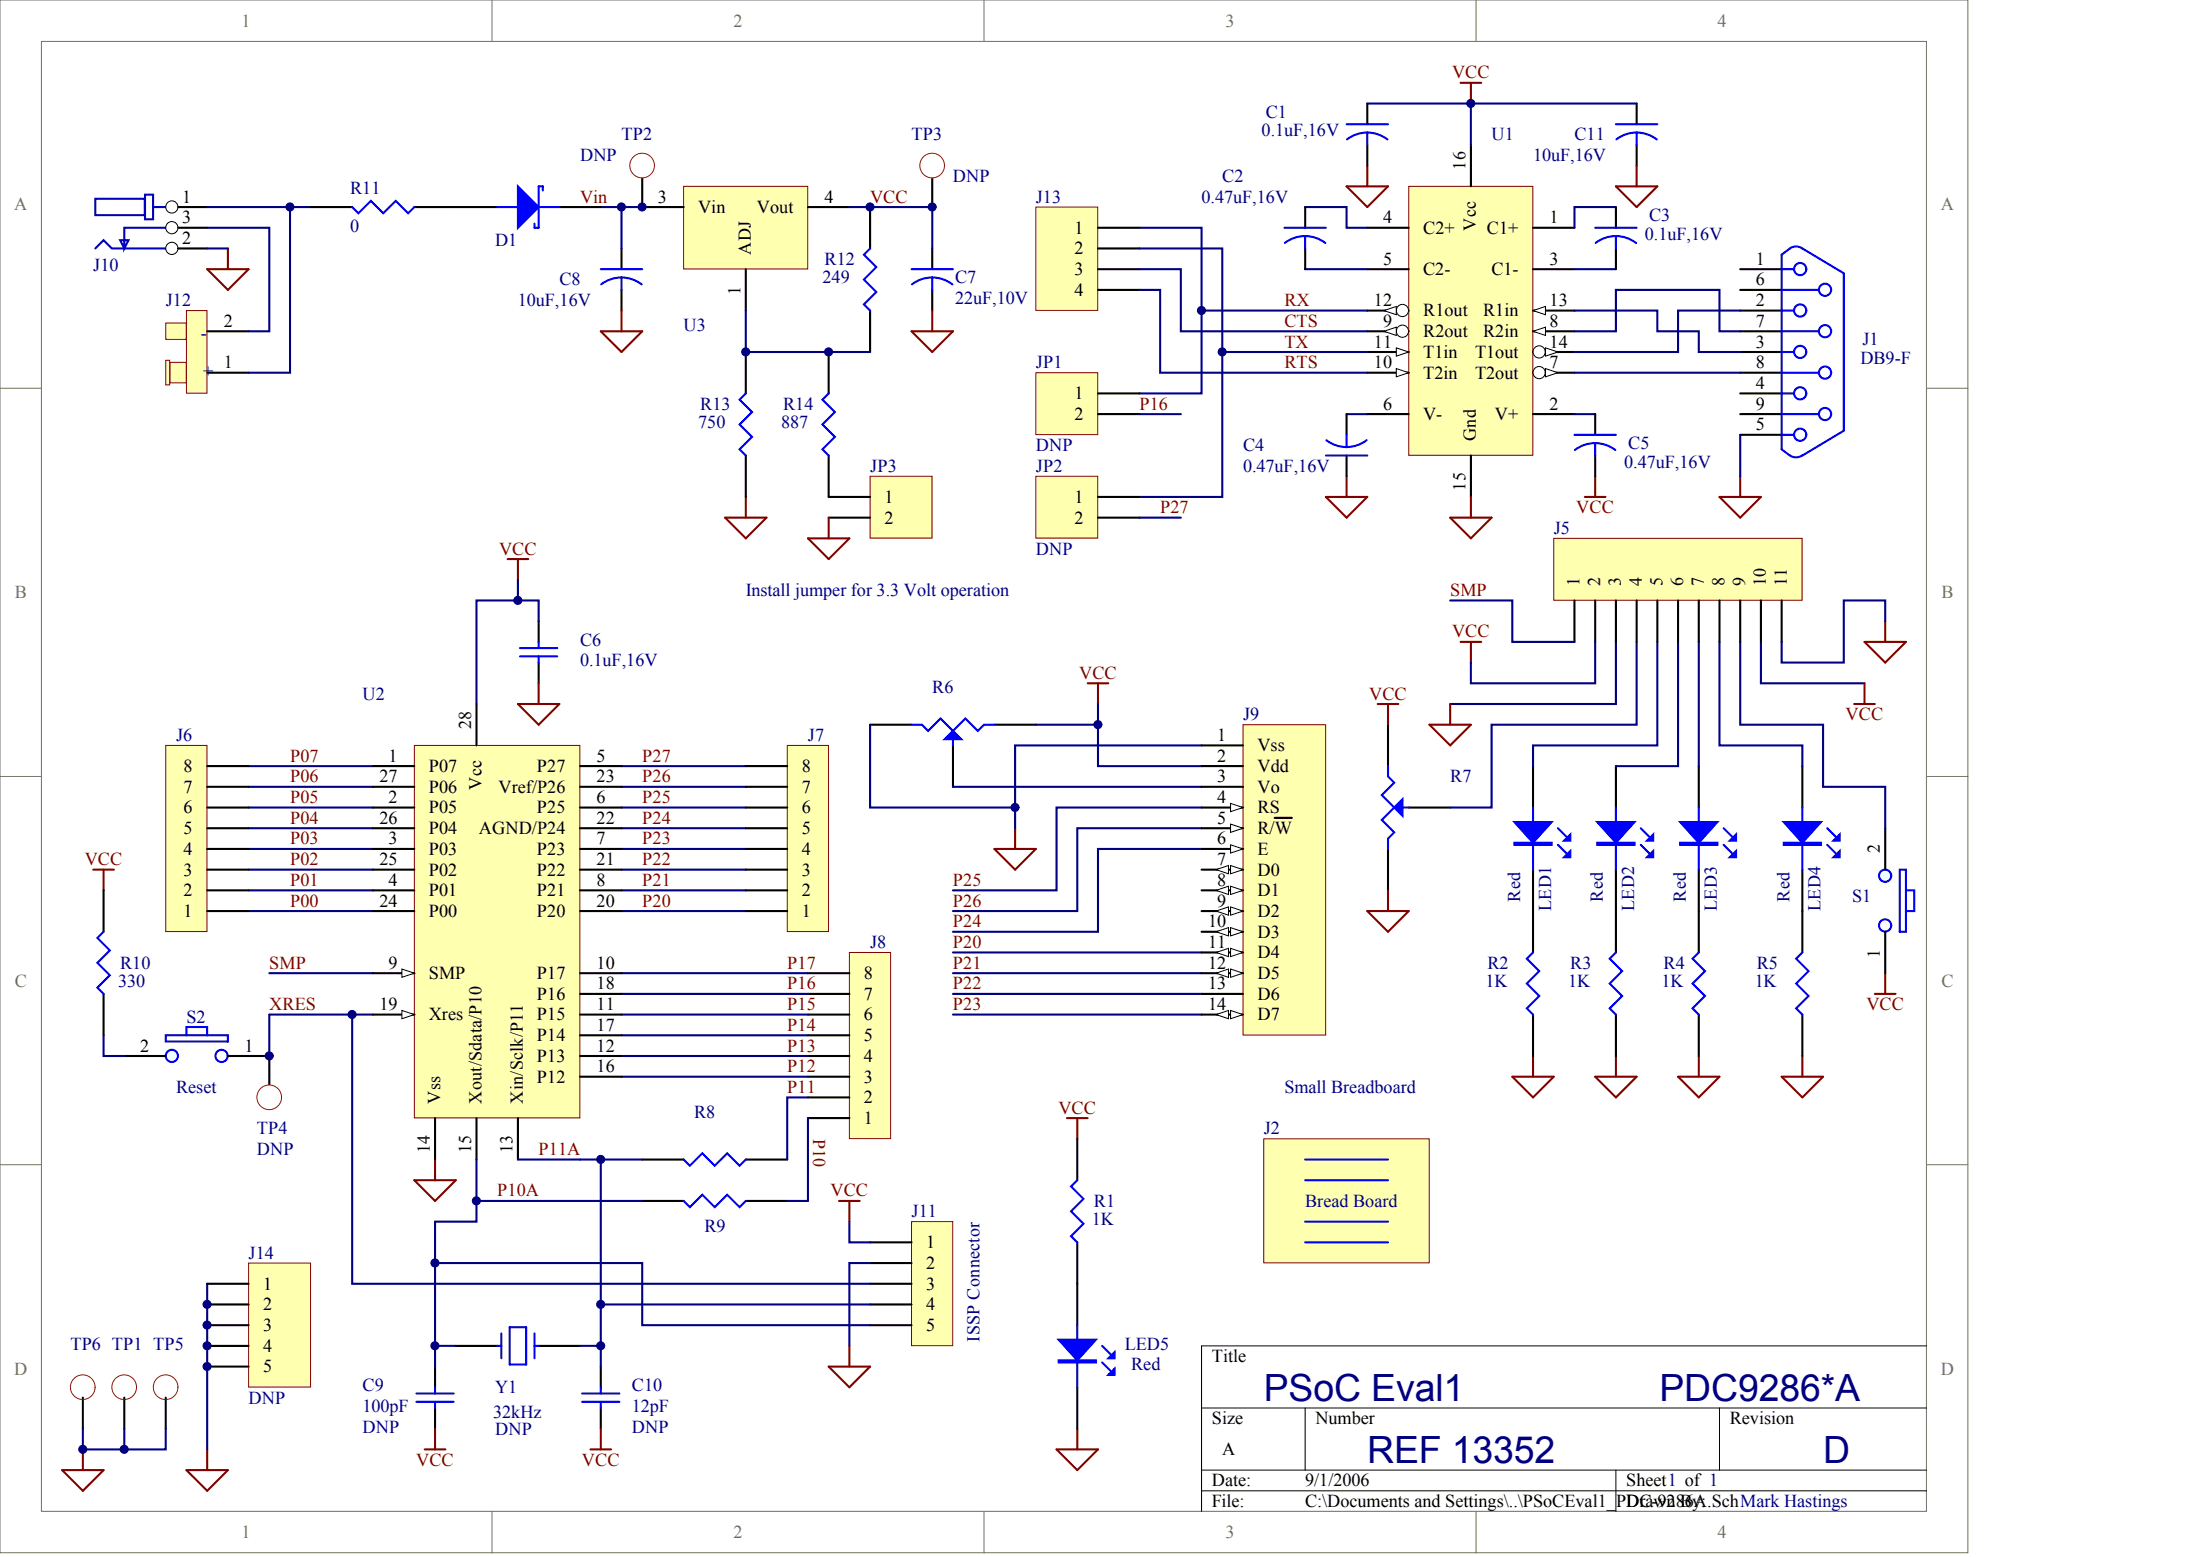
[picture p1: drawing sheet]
<svg xmlns="http://www.w3.org/2000/svg" width="840mm" height="594mm" viewBox="0 0 840 594" stroke-linecap="round" stroke-linejoin="round" font-family="sans-serif">
<g fill="#fff" stroke="#716f64" stroke-width=".38">
<path d="M0 0h751v592.5h-751z"/>
<path d="M15.8 15.8h719.4v560.9h-719.4z"/>
</g>
<path d="M187.8 0v15.8M375.6 0v15.8M563.3 0v15.8M0 148.1h15.8M735.3 148.1h15.8M0 296.3h15.8M735.3 296.3h15.8M0 444.4h15.8M735.3 444.4h15.8M187.8 576.7v15.8M375.6 576.7v15.8M563.3 576.7v15.8" fill="none" stroke="#716f64" stroke-width=".38"/>
<path d="M735.3 513.5h-276.7v63.2M458.6 537.2h276.7M498.1 537.2v23.7M656.2 537.2v23.7M458.6 560.9h276.7M458.6 568.8h276.7M616.7 560.9v15.8" fill="none" stroke="#000" stroke-width=".38"/>
<path d="M36.4 75.8h18.9v6.3h-18.9zM55.3 74.3h3.1v9.4h-3.1zM58.5 79h4.8M36.4 94.8l3.1-3.2 3.2 3.2h20.6M63.3 86.9h-15.9v7.9l1.6-3.2h-3.1l1.5 3.2" fill="none" stroke="#0000bf" stroke-width=".79"/>
<path d="M63.3 79h15.8" fill="none" stroke="#000" stroke-width=".79"/>
<circle cx="65.6" cy="79" r="2.33" fill="#fff" stroke="#000" stroke-width=".38"/>
<path d="M63.3 86.9h15.8" fill="none" stroke="#000" stroke-width=".79"/>
<circle cx="65.6" cy="86.9" r="2.33" fill="#fff" stroke="#000" stroke-width=".38"/>
<path d="M63.3 94.8h15.8" fill="none" stroke="#000" stroke-width=".79"/>
<circle cx="65.6" cy="94.8" r="2.33" fill="#fff" stroke="#000" stroke-width=".38"/>
<g fill="none" stroke="#800000" stroke-width=".79">
<path d="M87 94.8v7.9M79.1 102.7h15.8l-7.9 7.9zM237.2 118.5v7.9M355.8 118.5v7.9M229.3 126.4h15.8l-7.9 7.9zM347.9 126.4h15.8l-7.9 7.9zM276.7 197.5h15.8l-7.9 7.9zM284.6 189.6v7.9M193.7 213.3h7.9M197.7 213.3v7.9M407.2 426.6h7.9M411.1 426.6v7.9"/>
<path d="M158.1 450.3h15.8l-7.9 7.9zM166 442.4v7.9M31.6 553v7.9M403.2 553h15.8l-7.9 7.9zM411.1 545.1v7.9M23.7 560.9h15.8l-7.9 7.9z"/>
</g>
<path d="M237.2 94.8v7.9M355.8 94.8v7.9M237.2 110.6v7.9M355.8 110.6v7.9M411.1 489.8v15.8M31.6 533.3v11.8M411.1 529.3v15.8" fill="none" stroke="#000" stroke-width=".79"/>
<path d="M229.3 102.7h15.8M237.2 105.9a12.6 12.6 0 0 0-7.7 2.6M237.2 105.9a12.6 12.6 0 0 1 7.7 2.6M237.2 105.9v4.7M347.9 102.7h15.8M355.8 105.9a12.6 12.6 0 0 0-7.8 2.6M355.8 105.9a12.6 12.6 0 0 1 7.7 2.6M355.8 105.9v4.7M411.1 505.6v23.7M420.6 519.8l3.2 3.2M420.6 513.5l3.2 3.2" fill="none" stroke="#00f" stroke-width=".79"/>
<g fill="none" stroke="#000080" stroke-width=".79">
<path d="M355.8 79v15.8M94.9 292.3h47.4M237.2 292.3h47.4M94.9 300.2h47.4M94.9 308.1h47.4M94.9 316h47.4M237.2 300.2h47.4M237.2 308.1h47.4M237.2 316h47.4M94.9 323.9h47.4M94.9 331.8h47.4M94.9 339.7h47.4"/>
<path d="M237.2 323.9h47.4M237.2 331.8h47.4M237.2 339.7h47.4M94.9 347.6h47.4M237.2 347.6h47.4M102.8 371.3h39.5M102.8 387.1h39.5M31.6 545.1v7.9"/>
</g>
<circle cx="31.6" cy="529.3" r="4.7" fill="none" stroke="#bf0000" stroke-width=".38"/>
<g fill="#00f" stroke="#00f" stroke-width=".79">
<path d="M404 511.2h14.2l-7.1 7.9z"/>
<path d="M423 524.6l2.4-2.4v2.4z"/>
<path d="M423 518.3l2.4-2.4v2.4z"/>
<path d="M404 519.1h14.2v.7h-14.2z" fill-rule="evenodd"/>
</g>
<path d="M63.3 284.4h15.7v71h-15.7z" fill="#ffffb0" stroke="#800000" stroke-width=".38"/>
<path d="M79.1 292.3h15.8M79.1 316h15.8M79.1 308.1h15.8M79.1 300.2h15.8M79.1 339.7h15.8M79.1 331.8h15.8M79.1 323.9h15.8M79.1 347.6h15.8" fill="none" stroke="#000" stroke-width=".79"/>
<path d="M300.4 284.4h15.8v71h-15.8z" fill="#ffffb0" stroke="#800000" stroke-width=".38"/>
<path d="M284.6 292.3h15.8M284.6 316h15.8M284.6 308.1h15.8M284.6 300.2h15.8M284.6 339.7h15.8M284.6 331.8h15.8M284.6 323.9h15.8M284.6 347.6h15.8" fill="none" stroke="#000" stroke-width=".79"/>
<path d="M324.2 363.4h15.7v71h-15.7z" fill="#ffffb0" stroke="#800000" stroke-width=".38"/>
<path d="M308.3 379.2h15.9M308.3 371.3h15.9M308.3 395h15.9M308.3 387.1h15.9M308.3 418.7h15.9M308.3 410.8h15.9M308.3 402.9h15.9M308.3 426.6h15.9" fill="none" stroke="#000" stroke-width=".79"/>
<path d="M237.2 371.3h71.1M237.2 379.2h71.1M237.2 387.1h71.1M237.2 395h71.1M237.2 402.9h71.1M237.2 410.8h71.1" fill="none" stroke="#000080" stroke-width=".79"/>
<path d="M35.6 331.8h7.9M39.5 331.8v7.9" fill="none" stroke="#800000" stroke-width=".79"/>
<circle cx="84.6" cy="402.9" r="2.33" fill="none" stroke="#00f" stroke-width=".79"/>
<circle cx="65.6" cy="402.9" r="2.33" fill="#f0ffff" stroke="#00f" stroke-width=".79"/>
<path d="M245.1 67.2v11.8M47.4 402.9h15.9M87 402.9h15.8M411.1 434.5v15.8M411.1 474v15.8M63.3 533.3v11.8" fill="none" stroke="#000" stroke-width=".79"/>
<path d="M63.3 395h23.7v2.4h-23.7zM71.2 395v-3.1h7.9v3.1M411.1 450.3l-2.3 2.4 4.7 4.7-4.7 4.8 4.7 4.7-4.7 4.8 2.3 2.3" fill="none" stroke="#00f" stroke-width=".79"/>
<circle cx="63.2" cy="529.3" r="4.7" fill="none" stroke="#bf0000" stroke-width=".38"/>
<circle cx="245.1" cy="63.2" r="4.7" fill="#fff" stroke="#bf0000" stroke-width=".38"/>
<path d="M355.8 67.2v11.8" fill="none" stroke="#000" stroke-width=".79"/>
<circle cx="355.7" cy="63.2" r="4.7" fill="#fff" stroke="#bf0000" stroke-width=".38"/>
<g fill="none" stroke="#000" stroke-width=".79">
<path d="M173.9 79h15.9M213.5 79h15.8M332.1 276.5h15.8M379.5 276.5h15.8M363.7 284.4v15.8M245.1 442.4h15.8M245.1 458.2h15.8M284.6 442.4h15.8M284.6 458.2h15.8M173.9 513.5h15.9M205.6 513.5h15.8M166 521.4v7.9"/>
<path d="M166 537.2v7.9M229.3 521.4v7.9M229.3 537.2v7.9"/>
</g>
<g fill="none" stroke="#00f" stroke-width=".79">
<path d="M189.8 79h7.9M205.6 79h7.9M207.1 72.7v-1.6h-1.5v15.8h-1.6v-1.6M347.9 276.5h3.9l2.4 2.4 4.7-4.8 4.8 4.8 4.7-4.8 4.8 4.8 2.4-2.4h3.9M363.7 278.9v5.5M260.9 442.4l2.4 2.4 4.7-4.7 4.8 4.7 4.7-4.7 4.8 4.7 2.3-2.4M260.9 458.2l2.4 2.4 4.7-4.7 4.8 4.7 4.7-4.7 4.8 4.7 2.3-2.4M189.8 513.5h1.5M191.3 508.8v9.5M194.5 506.4h6.3v14.2h-6.3zM204 508.8v9.5M204 513.5h1.6"/>
<path d="M158.9 534.9h14.2M158.9 531.7h14.2M166 529.3v2.4M166 534.9v2.3M222.2 534.9h14.2M222.2 531.7h14.2M229.3 529.3v2.4M229.3 534.9v2.3"/>
</g>
<path d="M415.1 260.7h7.9M419 260.7v7.9M387.4 316v7.9M379.5 323.9h15.8l-7.9 7.9zM162.1 553h7.9M166 545.1v7.9M225.3 553h7.9M229.3 545.1v7.9" fill="none" stroke="#800000" stroke-width=".79"/>
<g fill="none" stroke="#000080" stroke-width=".79">
<path d="M229.3 79h15.8M237.2 79v15.8M332.1 276.5v31.6h55.3M395.3 276.5h23.7M419 268.6v23.7h39.6M458.6 284.4h-71.2v31.6M363.7 300.2h94.9M458.6 316h-47.5v31.6h-47.4M458.6 308.1h-55.4v31.6h-39.5M458.6 323.9h-39.6v31.6h-55.3M363.7 379.2h94.9M363.7 371.3h94.9"/>
<path d="M363.7 363.4h94.9M102.8 387.1v15.8M363.7 387.1h94.9"/>
</g>
<g fill="#00f" stroke="#00f" stroke-width=".79">
<path d="M197.7 71.1l7.9 7.9-7.9 7.9z"/>
<path d="M360.5 282l3.2-3.1 3.2 3.1z"/>
</g>
<path d="M158.1 284.4h63.2v142.1h-63.2z" fill="#ffffb0" stroke="#800000" stroke-width=".38"/>
<g fill="none" stroke="#000" stroke-width=".79">
<path d="M142.3 292.3h15.8M221.4 292.3h15.8M142.3 300.2h15.8M142.3 308.1h15.8M142.3 316h15.8M221.4 300.2h15.8M221.4 308.1h15.8M221.4 316h15.8M142.3 323.9h15.8M142.3 331.8h15.8M142.3 339.7h15.8M221.4 323.9h15.8"/>
<path d="M221.4 331.8h15.8M221.4 339.7h15.8M142.3 347.6h15.8M221.4 347.6h15.8M142.3 371.3h15.8M221.4 371.3h15.8M221.4 379.2h15.8M221.4 387.1h15.8M221.4 395h15.8M221.4 402.9h15.8M221.4 410.8h15.8M181.8 426.6v15.8"/>
<path d="M197.7 426.6v15.8"/>
</g>
<path d="M153.4 369.7l4.7 1.6-4.7 1.6z" fill="#fff" stroke="#000" stroke-width=".38"/>
<path d="M142.3 387.1h15.8" fill="none" stroke="#000" stroke-width=".79"/>
<path d="M153.4 385.5l4.7 1.6-4.7 1.6z" fill="#fff" stroke="#000" stroke-width=".38"/>
<path d="M181.8 268.6v15.8M166 426.6v15.8" fill="none" stroke="#000" stroke-width=".79"/>
<path d="M308.3 426.6v31.6M181.8 442.4v23.7h-15.8v47.4h7.9M221.4 513.5h7.9" fill="none" stroke="#000080" stroke-width=".79"/>
<path d="M537.6 71.1h47.4v102.6h-47.4z" fill="#ffffb0" stroke="#800000" stroke-width=".38"/>
<path d="M561.4 55.3v15.8M521.8 86.9h15.8M585.1 86.9h15.8M521.8 102.7h15.8M585.1 102.7h15.8M585.1 118.5h15.8" fill="none" stroke="#000" stroke-width=".79"/>
<path d="M585.1 118.5l4.7-1.6v3.2z" fill="#fff" stroke="#000" stroke-width=".38"/>
<path d="M585.1 126.4h15.8" fill="none" stroke="#000" stroke-width=".79"/>
<path d="M585.1 126.4l4.7-1.6v3.2z" fill="#fff" stroke="#000" stroke-width=".38"/>
<path d="M585.1 134.3h15.8" fill="none" stroke="#000" stroke-width=".79"/>
<circle cx="587.4" cy="134.3" r="2.33" fill="#fff" stroke="#000" stroke-width=".38"/>
<path d="M589.8 132.7l4.8 1.6-4.8 1.6z" fill="#fff" stroke="#000" stroke-width=".38"/>
<path d="M585.1 142.2h15.8" fill="none" stroke="#000" stroke-width=".79"/>
<circle cx="587.4" cy="142.2" r="2.33" fill="#fff" stroke="#000" stroke-width=".38"/>
<path d="M589.8 140.6l4.8 1.6-4.8 1.6z" fill="#fff" stroke="#000" stroke-width=".38"/>
<path d="M521.8 118.5h15.8" fill="none" stroke="#000" stroke-width=".79"/>
<circle cx="535.2" cy="118.5" r="2.33" fill="#fff" stroke="#000" stroke-width=".38"/>
<path d="M528.1 118.5l4.8-1.6v3.2z" fill="#fff" stroke="#000" stroke-width=".38"/>
<path d="M521.8 126.4h15.8" fill="none" stroke="#000" stroke-width=".79"/>
<circle cx="535.2" cy="126.4" r="2.33" fill="#fff" stroke="#000" stroke-width=".38"/>
<path d="M528.1 126.4l4.8-1.6v3.2z" fill="#fff" stroke="#000" stroke-width=".38"/>
<path d="M521.8 134.3h15.8" fill="none" stroke="#000" stroke-width=".79"/>
<path d="M532.9 132.7l4.7 1.6-4.7 1.6z" fill="#fff" stroke="#000" stroke-width=".38"/>
<path d="M521.8 142.2h15.8" fill="none" stroke="#000" stroke-width=".79"/>
<path d="M532.9 140.6l4.7 1.6-4.7 1.6z" fill="#fff" stroke="#000" stroke-width=".38"/>
<path d="M664.1 102.7h15.8M664.1 110.6h15.8M664.1 118.5h15.8M664.1 126.4h15.8M664.1 134.3h15.8M521.8 158h15.8M585.1 158h15.8M664.1 158h15.8M664.1 142.2h15.8M664.1 150.1h15.8M561.4 173.8v15.8M664.1 165.9h15.8" fill="none" stroke="#000" stroke-width=".79"/>
<g fill="none" stroke="#00f" stroke-width=".79">
<path d="M679.9 118.5h4.8M679.9 110.6h14.3M679.9 102.7h4.8M679.9 134.3h4.8M679.9 126.4h14.3M679.9 158h14.3M679.9 150.1h4.8M679.9 142.2h14.3M679.9 165.9h4.8M683.1 173.8l-3.2-2.4v-74.2l3.2-2.4a3.9 3.9 0 0 1 4.7 0l15.9 9.5v60l-15.8 9.5M687.8 173.7l-2 .8-1.4-.1-1.3-.6"/>
<circle cx="687" cy="118.5" r="2.33"/>
<circle cx="687" cy="102.7" r="2.33"/>
<circle cx="696.5" cy="110.6" r="2.33"/>
<circle cx="687" cy="134.3" r="2.33"/>
<circle cx="696.5" cy="126.4" r="2.33"/>
<circle cx="687" cy="150.1" r="2.33"/>
<circle cx="696.5" cy="158" r="2.33"/>
<circle cx="696.5" cy="142.2" r="2.33"/>
<circle cx="687" cy="165.9" r="2.33"/>
</g>
<path d="M557.4 31.6h7.9M561.4 31.6v7.9M513.9 71.1h15.8l-7.9 7.9zM521.8 63.2v7.9M506 189.6h15.8l-7.9 7.9zM513.9 181.7v7.9M553.4 197.5h15.9l-7.9 7.9zM561.4 189.6v7.9M604.8 189.6h7.9M608.8 181.7v7.9M656.2 189.6h15.8l-7.9 7.9zM664.1 181.7v7.9" fill="none" stroke="#800000" stroke-width=".79"/>
<path d="M498.1 79h15.8v7.9h7.9M616.7 79h-15.8v7.9M498.1 102.7h23.7M521.8 118.5h-63.2v31.6h-23.8M600.9 102.7h15.8M513.9 158h7.9M600.9 158h7.9M664.1 165.9v15.8" fill="none" stroke="#000080" stroke-width=".79"/>
<path d="M482.3 434.5h63.2v47.3h-63.2z" fill="#ffffb0" stroke="#800000" stroke-width=".38"/>
<path d="M198.4 250.4h14.3M198.4 247.3h14.3M205.6 244.9v2.4M205.6 250.4v2.4M529.7 292.3v4l2.4 2.3-4.7 4.8 4.7 4.7-4.7 4.8 4.7 4.7-2.4 2.4v3.9M532.1 308.1h5.5M498.1 442.4h31.6M498.1 450.3h31.6M498.1 466.1h31.6M498.1 474h31.6" fill="none" stroke="#00f" stroke-width=".79"/>
<path d="M79.1 79h39.5M79.1 94.8h7.9M197.7 221.2v7.9M205.6 237v-7.9h-23.8v39.5M308.3 418.7h-7.9v23.7M181.8 458.2h63.3M197.7 442.4h47.4M229.3 442.4v71.1" fill="none" stroke="#000080" stroke-width=".79"/>
<path d="M205.6 237v7.9M205.6 252.8v7.9M529.7 276.5v15.8M537.6 308.1h15.8M529.7 323.9v15.8" fill="none" stroke="#000" stroke-width=".79"/>
<path d="M532.1 308.1l3.2-3.1v6.3z" fill="#00f" stroke="#00f" stroke-width=".79"/>
<path d="M197.7 268.6h15.8l-7.9 7.9zM205.6 260.7v7.9" fill="none" stroke="#800000" stroke-width=".79"/>
<path d="M347.9 466.1h15.7v47.3h-15.7z" fill="#ffffb0" stroke="#800000" stroke-width=".38"/>
<path d="M332.1 474h15.8M332.1 481.9h15.8M332.1 489.8h15.8M332.1 497.7h15.8M332.1 505.6h15.8" fill="none" stroke="#000" stroke-width=".79"/>
<path d="M134.4 387.1v102.7h197.7M300.4 458.2h7.9M324.2 466.1v7.9h7.9M166 481.9h79.1v23.7h87M229.3 497.7h102.8M332.1 481.9h-7.9v31.6M166 513.5v7.9M229.3 513.5v7.9" fill="none" stroke="#000080" stroke-width=".79"/>
<path d="M320.2 458.2h7.9M324.2 458.2v7.9M324.2 513.5v7.9M316.3 521.4h15.8l-7.9 7.9z" fill="none" stroke="#800000" stroke-width=".79"/>
<path d="M474.4 276.5h31.5v118.4h-31.5z" fill="#ffffb0" stroke="#800000" stroke-width=".38"/>
<path d="M458.6 284.4h15.8M458.6 292.3h15.8M458.6 300.2h15.8M458.6 308.1h15.8" fill="none" stroke="#000" stroke-width=".79"/>
<path d="M469.6 306.5l4.8 1.6-4.8 1.6z" fill="#fff" stroke="#000" stroke-width=".38"/>
<path d="M458.6 316h15.8" fill="none" stroke="#000" stroke-width=".79"/>
<path d="M469.6 314.4l4.8 1.6-4.8 1.6z" fill="#fff" stroke="#000" stroke-width=".38"/>
<path d="M486.5 312.1h6.5M458.6 323.9h15.8" fill="none" stroke="#000" stroke-width=".79"/>
<path d="M469.6 322.3l4.8 1.6-4.8 1.6z" fill="#fff" stroke="#000" stroke-width=".38"/>
<path d="M458.6 331.8h15.8" fill="none" stroke="#000" stroke-width=".79"/>
<g fill="#fff" stroke="#000" stroke-width=".38">
<path d="M469.6 330.2l4.8 1.6-4.8 1.6z"/>
<path d="M464.1 331.8l4.7-1.6v3.2z"/>
</g>
<path d="M458.6 339.7h15.8" fill="none" stroke="#000" stroke-width=".79"/>
<g fill="#fff" stroke="#000" stroke-width=".38">
<path d="M469.6 338.1l4.8 1.6-4.8 1.6z"/>
<path d="M464.1 339.7l4.7-1.6v3.2z"/>
</g>
<path d="M458.6 347.6h15.8" fill="none" stroke="#000" stroke-width=".79"/>
<g fill="#fff" stroke="#000" stroke-width=".38">
<path d="M469.6 346l4.8 1.6-4.8 1.6z"/>
<path d="M464.1 347.6l4.7-1.6v3.2z"/>
</g>
<path d="M458.6 355.5h15.8" fill="none" stroke="#000" stroke-width=".79"/>
<g fill="#fff" stroke="#000" stroke-width=".38">
<path d="M469.6 353.9l4.8 1.6-4.8 1.6z"/>
<path d="M464.1 355.5l4.7-1.6v3.2z"/>
</g>
<path d="M458.6 363.4h15.8" fill="none" stroke="#000" stroke-width=".79"/>
<g fill="#fff" stroke="#000" stroke-width=".38">
<path d="M469.6 361.8l4.8 1.6-4.8 1.6z"/>
<path d="M464.1 363.4l4.7-1.6v3.2z"/>
</g>
<path d="M458.6 371.3h15.8" fill="none" stroke="#000" stroke-width=".79"/>
<g fill="#fff" stroke="#000" stroke-width=".38">
<path d="M469.6 369.7l4.8 1.6-4.8 1.6z"/>
<path d="M464.1 371.3l4.7-1.6v3.2z"/>
</g>
<path d="M458.6 379.2h15.8M458.6 387.1h15.8" fill="none" stroke="#000" stroke-width=".79"/>
<g fill="#fff" stroke="#000" stroke-width=".38">
<path d="M469.6 385.5l4.8 1.6-4.8 1.6z"/>
<path d="M464.1 387.1l4.7-1.6v3.2z"/>
</g>
<g fill="#ffffb0" stroke="#800000" stroke-width=".38">
<path d="M71.2 118.5h7.8v31.5h-7.8z"/>
<path d="M64.8 138.3h6.3v7.8h-6.3z"/>
<path d="M63.3 137.5h1.5v9.4h-1.5z"/>
<path d="M63.3 123.2h7.8v6.3h-7.8z"/>
</g>
<g fill="none" stroke="#000" stroke-width=".79">
<path d="M498.1 79v7.9M498.1 94.8v7.9M79.1 126.4h15.8M79.1 142.2h15.8M585.1 292.3v15.8M616.7 292.3v15.8M648.3 292.3v15.8M687.9 292.3v15.8M585.1 331.8v31.6M616.7 331.8v31.6M648.3 331.8v31.6M687.9 331.8v31.6"/>
<path d="M585.1 387.1v15.8M616.7 387.1v15.8M648.3 387.1v15.8M687.9 387.1v15.8"/>
</g>
<path d="M110.7 79v63.2h-15.8M79.1 86.9h23.7v39.5h-7.9M600.9 118.5h31.6v7.9h15.8v7.9h15.8M664.1 118.5h-23.7v15.8h-39.5M521.8 134.3h-55.3v55.3h-31.7" fill="none" stroke="#000080" stroke-width=".79"/>
<g fill="none" stroke="#00f" stroke-width=".79">
<path d="M490.2 86.9h15.8M498.1 90.1a12.6 12.6 0 0 1 7.7 2.6M498.1 90.1a12.6 12.6 0 0 0-7.7 2.6M498.1 90.1v4.7M585.1 308.1v23.7M594.6 316l3.1 3.2M616.7 308.1v23.7M626.2 316l3.1 3.2M648.3 308.1v23.7M657.8 316l3.2 3.2M687.9 308.1v23.7M697.3 316l3.2 3.2"/>
<path d="M594.6 322.3l3.1 3.2M626.2 322.3l3.1 3.2M657.8 322.3l3.2 3.2M697.3 322.3l3.2 3.2M585.1 363.4l-2.4 2.4 4.7 4.7-4.7 4.8 4.7 4.7-4.7 4.8 2.4 2.3M616.7 363.4l-2.4 2.4 4.8 4.7-4.8 4.8 4.8 4.7-4.8 4.8 2.4 2.3M648.3 363.4l-2.4 2.4 4.8 4.7-4.8 4.8 4.8 4.7-4.8 4.8 2.4 2.3M687.9 363.4l-2.4 2.4 4.7 4.7-4.7 4.8 4.7 4.7-4.7 4.8 2.4 2.3"/>
<circle cx="719.4" cy="353.1" r="2.33"/>
</g>
<path d="M715.5 379.2h7.9M719.5 371.3v7.9M577.2 410.8h15.8l-7.9 7.9zM585.1 402.9v7.9M608.8 410.8h15.8l-7.9 7.9zM616.7 402.9v7.9M640.4 410.8h15.8l-7.9 7.9zM648.3 402.9v7.9M679.9 410.8h15.9l-7.9 7.9zM687.9 402.9v7.9" fill="none" stroke="#800000" stroke-width=".79"/>
<g fill="#00f" stroke="#00f" stroke-width=".79">
<path d="M680.7 313.6h14.3l-7.1 7.9z"/>
<path d="M699.7 327.1l2.4-2.4v2.4z"/>
<path d="M699.7 320.8l2.4-2.4v2.4z"/>
<path d="M641.2 313.6h14.2l-7.1 7.9z"/>
<path d="M660.2 327.1l2.4-2.4v2.4z"/>
<path d="M660.2 320.8l2.4-2.4v2.4z"/>
<path d="M609.6 313.6h14.2l-7.1 7.9z"/>
<path d="M628.6 327.1l2.3-2.4v2.4z"/>
<path d="M628.6 320.8l2.3-2.4v2.4z"/>
<path d="M578 313.6h14.2l-7.1 7.9z"/>
<path d="M596.9 327.1l2.4-2.4v2.4z"/>
<path d="M596.9 320.8l2.4-2.4v2.4z"/>
<path d="M680.7 321.5h14.3v.8h-14.3z" fill-rule="evenodd"/>
<path d="M641.2 321.5h14.2v.8h-14.2z" fill-rule="evenodd"/>
<path d="M609.6 321.5h14.2v.8h-14.2z" fill-rule="evenodd"/>
<path d="M578 321.5h14.2v.8h-14.2z" fill-rule="evenodd"/>
</g>
<circle cx="719.4" cy="334.1" r="2.33" fill="#f0ffff" stroke="#00f" stroke-width=".79"/>
<path d="M521.8 39.5v7.9M521.8 55.3v7.9M616.7 79v7.9M616.7 94.8v7.9M513.9 158v7.9M608.8 158v7.9M513.9 173.8v7.9M608.8 173.8v7.9M719.5 316v15.8M719.5 355.5v15.8M102.8 402.9v11.9" fill="none" stroke="#000" stroke-width=".79"/>
<g fill="none" stroke="#00f" stroke-width=".79">
<path d="M513.9 47.4h15.8M521.8 50.6a12.6 12.6 0 0 1 7.7 2.6M521.8 50.6a12.6 12.6 0 0 0-7.7 2.6M521.8 50.6v4.7M608.8 86.9h15.8M616.7 90.1a12.6 12.6 0 0 1 7.7 2.6M616.7 90.1a12.6 12.6 0 0 0-7.7 2.6M616.7 90.1v4.7M506 173.8h15.8M513.9 165.9v4.8M521.6 167.9a12.6 12.6 0 0 1-15.4 .1M600.9 165.9h15.8"/>
<path d="M608.8 169.1a12.6 12.6 0 0 1 7.7 2.6M608.8 169.1a12.6 12.6 0 0 0-7.7 2.6M608.8 169.1v4.7M725 331.8h2.4v23.7h-2.4zM727.4 339.7h3.1v7.9h-3.1"/>
</g>
<path d="M525.8 268.6h7.9M529.7 268.6v7.9M529.7 339.7v7.9M521.8 347.6h15.8l-7.9 7.9z" fill="none" stroke="#800000" stroke-width=".79"/>
<circle cx="102.7" cy="418.7" r="4.7" fill="#fff" stroke="#bf0000" stroke-width=".38"/>
<path d="M616.7 244.9v23.7h-63.3M624.6 244.9v31.6h-55.3v31.6h-15.9M632.5 244.9v39.5h-47.4v7.9M640.4 244.9v47.4h-23.7M648.3 244.9v47.4M656.2 244.9v39.5h31.7v7.9M664.1 244.9v31.6h31.7v23.7h23.7v15.8M672 244.9v15.8h39.6" fill="none" stroke="#000080" stroke-width=".79"/>
<path d="M719.5 237v7.9M557.4 244.9h7.9M561.4 244.9v7.9M711.6 244.9h15.8l-7.9 7.9zM545.5 276.5h15.9l-8 7.9zM553.4 268.6v7.9M707.6 268.6h7.9M711.6 260.7v7.9" fill="none" stroke="#800000" stroke-width=".79"/>
<path d="M395.3 142.2h23.7v23.6h-23.7z" fill="#ffffb0" stroke="#800000" stroke-width=".38"/>
<path d="M419 150.1h15.8M419 158h15.8" fill="none" stroke="#000" stroke-width=".79"/>
<path d="M395.3 181.7h23.7v23.6h-23.7z" fill="#ffffb0" stroke="#800000" stroke-width=".38"/>
<path d="M118.6 79h15.8M158.1 79h15.8M419 189.6h15.8M419 197.5h15.8M39.5 339.7v15.8M39.5 379.2v15.8" fill="none" stroke="#000" stroke-width=".79"/>
<path d="M434.8 158h15.9M434.8 197.5h15.9M39.5 395v7.9h7.9M79.1 489.8v63.2" fill="none" stroke="#000080" stroke-width=".79"/>
<path d="M79.1 553v7.9M71.2 560.9h15.8l-7.9 7.9z" fill="none" stroke="#800000" stroke-width=".79"/>
<path d="M134.4 79l2.4 2.4 4.7-4.8 4.8 4.8 4.7-4.8 4.8 4.8 2.3-2.4M39.5 355.5l-2.3 2.4 4.7 4.7-4.7 4.8 4.7 4.7-4.7 4.8 2.3 2.3" fill="none" stroke="#00f" stroke-width=".79"/>
<path d="M593 205.4h94.8v23.6h-94.8z" fill="#ffffb0" stroke="#800000" stroke-width=".38"/>
<path d="M600.9 229.1v15.8M608.8 229.1v15.8M616.7 229.1v15.8M624.6 229.1v15.8M632.5 229.1v15.8M640.4 229.1v15.8M648.3 229.1v15.8M656.2 229.1v15.8M664.1 229.1v15.8M672 229.1v15.8M679.9 229.1v15.8M47.4 533.3v11.8" fill="none" stroke="#000" stroke-width=".79"/>
<path d="M553.4 229.1h23.8v15.8h23.7M719.5 237v-7.9h-15.8v23.7h-23.8v-7.9M608.8 244.9v15.8h-47.4v-7.9M47.4 545.1v7.9M63.3 545.1v7.9h-31.7" fill="none" stroke="#000080" stroke-width=".79"/>
<circle cx="47.4" cy="529.3" r="4.7" fill="none" stroke="#bf0000" stroke-width=".38"/>
<path d="M94.9 481.9h23.6v47.3h-23.6z" fill="#ffffb0" stroke="#800000" stroke-width=".38"/>
<path d="M79.1 489.8h15.8M79.1 497.7h15.8M79.1 505.6h15.8M79.1 513.5h15.8M79.1 521.4h15.8" fill="none" stroke="#000" stroke-width=".79"/>
<path d="M395.3 79h23.7v39.4h-23.7z" fill="#ffffb0" stroke="#800000" stroke-width=".38"/>
<path d="M419 86.9h15.8M419 94.8h15.8M419 102.7h15.8M419 110.6h15.8" fill="none" stroke="#000" stroke-width=".79"/>
<path d="M434.8 86.9h23.8v31.6M434.8 94.8h31.7v39.5M434.8 102.7h15.9v23.7h71.1M434.8 110.6h8v31.6h79" fill="none" stroke="#000080" stroke-width=".79"/>
<path d="M260.9 71.1h47.4v31.5h-47.4z" fill="#ffffb0" stroke="#800000" stroke-width=".38"/>
<path d="M245.1 79h15.8M308.3 79h15.9M332.1 79v15.8M284.6 102.7v15.8M332.1 118.5v15.8M284.6 134.3v15.8M316.3 134.3v15.8M284.6 173.8v15.8M316.3 173.8v15.8" fill="none" stroke="#000" stroke-width=".79"/>
<path d="M332.1 94.8l-2.4 2.4 4.7 4.7-4.7 4.8 4.7 4.7-4.7 4.7 2.4 2.4M284.6 150.1l-2.3 2.4 4.7 4.7-4.7 4.8 4.7 4.7-4.7 4.7 2.3 2.4M316.3 150.1l-2.4 2.4 4.7 4.7-4.7 4.8 4.7 4.7-4.7 4.7 2.4 2.4" fill="none" stroke="#00f" stroke-width=".79"/>
<path d="M324.2 79h31.6M284.6 118.5v15.8h47.5" fill="none" stroke="#000080" stroke-width=".79"/>
<path d="M332.1 181.7h23.6v23.6h-23.6z" fill="#ffffb0" stroke="#800000" stroke-width=".38"/>
<path d="M624.6 39.5v7.9M624.6 55.3v7.9M316.3 189.6h15.8M316.3 197.5h15.8" fill="none" stroke="#000" stroke-width=".79"/>
<path d="M616.7 71.1h15.8l-7.9 7.9zM624.6 63.2v7.9M316.3 197.5v7.9M308.3 205.4h15.9l-7.9 7.9z" fill="none" stroke="#800000" stroke-width=".79"/>
<path d="M521.8 39.5h39.6v15.8M561.4 39.5h63.2M600.9 126.4h15.8v-15.8h39.5v15.8h7.9M600.9 142.2h63.2" fill="none" stroke="#000080" stroke-width=".79"/>
<path d="M616.7 47.4h15.8M624.6 50.6a12.6 12.6 0 0 0-7.7 2.6M624.6 50.6a12.6 12.6 0 0 1 7.7 2.6M624.6 50.6v4.7" fill="none" stroke="#00f" stroke-width=".79"/>
<g fill="#000080" stroke="#000080" stroke-width=".38">
<circle cx="31.6" cy="553" r="1.54"/>
<circle cx="47.4" cy="553" r="1.54"/>
<circle cx="79" cy="521.4" r="1.54"/>
<circle cx="79" cy="513.5" r="1.54"/>
<circle cx="79" cy="505.6" r="1.54"/>
<circle cx="79" cy="497.7" r="1.54"/>
<circle cx="102.7" cy="402.9" r="1.54"/>
<circle cx="110.6" cy="79" r="1.54"/>
<circle cx="134.4" cy="387.1" r="1.54"/>
<circle cx="166" cy="513.5" r="1.54"/>
<circle cx="166" cy="481.9" r="1.54"/>
<circle cx="181.8" cy="458.2" r="1.54"/>
<circle cx="197.6" cy="229.1" r="1.54"/>
<circle cx="229.2" cy="513.5" r="1.54"/>
<circle cx="229.2" cy="497.7" r="1.54"/>
<circle cx="229.2" cy="442.4" r="1.54"/>
<circle cx="237.2" cy="79" r="1.54"/>
<circle cx="245.1" cy="79" r="1.54"/>
<circle cx="284.6" cy="134.3" r="1.54"/>
<circle cx="316.2" cy="134.3" r="1.54"/>
<circle cx="332" cy="79" r="1.54"/>
<circle cx="355.7" cy="79" r="1.54"/>
<circle cx="387.4" cy="308.1" r="1.54"/>
<circle cx="419" cy="276.5" r="1.54"/>
<circle cx="458.5" cy="118.5" r="1.54"/>
<circle cx="466.4" cy="134.3" r="1.54"/>
<circle cx="561.3" cy="39.5" r="1.54"/>
</g>
<g font-size="14.3" fill="#000080">
<text x="482.3" y="534.5">PSoC Eval1</text>
<text x="633.3" y="534.5">PDC9286*A</text>
<text x="521.8" y="558.2">REF 13352</text>
<text x="695.8" y="558.2">D</text>
</g>
<g font-size="7" fill="#716f64">
<text x="92.2" y="10.1">1</text>
<text x="280" y="10.1">2</text>
<text x="467.7" y="10.1">3</text>
<text x="655.5" y="10.1">4</text>
<text x="5.4" y="80.2">A</text>
<text x="740.7" y="80.2">A</text>
<text x="5.6" y="228.4">B</text>
<text x="740.9" y="228.4">B</text>
<text x="5.6" y="376.5">C</text>
<text x="740.9" y="376.5">C</text>
<text x="5.4" y="524.6">D</text>
<text x="740.7" y="524.6">D</text>
<text x="92.2" y="586.9">1</text>
<text x="280" y="586.9">2</text>
<text x="467.7" y="586.9">3</text>
<text x="655.5" y="586.9">4</text>
</g>
<g font-size="7" fill="#800000">
<text x="554.2" y="29.9">VCC</text>
<text x="221.4" y="77.3">Vin</text>
<text x="332.1" y="77.3">VCC</text>
<text x="490.2" y="116.8">RX</text>
<text x="490.2" y="124.7">CTS</text>
<text x="490.2" y="132.6">TX</text>
<text x="490.2" y="140.5">RTS</text>
<text x="434.8" y="156.3">P16</text>
<text x="442.8" y="195.8">P27</text>
<text x="601.6" y="195.8">VCC</text>
<text x="190.5" y="211.6">VCC</text>
<text x="553.4" y="227.4">SMP</text>
<text x="554.2" y="243.2">VCC</text>
<text x="411.8" y="259">VCC</text>
<text x="522.5" y="266.9">VCC</text>
<text x="704.4" y="274.8">VCC</text>
<text x="110.7" y="290.6">P07</text>
<text x="245.1" y="290.6">P27</text>
<text x="110.7" y="298.5">P06</text>
<text x="245.1" y="298.5">P26</text>
<text x="110.7" y="306.4">P05</text>
<text x="245.1" y="306.4">P25</text>
<text x="110.7" y="314.3">P04</text>
<text x="245.1" y="314.3">P24</text>
<text x="110.7" y="322.2">P03</text>
<text x="245.1" y="322.2">P23</text>
<text x="32.3" y="330.1">VCC</text>
<text x="110.7" y="330.1">P02</text>
<text x="245.1" y="330.1">P22</text>
<text x="110.7" y="338">P01</text>
<text x="245.1" y="338">P21</text>
<text x="363.7" y="338">P25</text>
<text x="110.7" y="345.9">P00</text>
<text x="245.1" y="345.9">P20</text>
<text x="363.7" y="345.9">P26</text>
<text x="363.7" y="353.8">P24</text>
<text x="363.7" y="361.7">P20</text>
<text x="102.8" y="369.6">SMP</text>
<text x="300.4" y="369.6">P17</text>
<text x="363.7" y="369.6">P21</text>
<text x="300.4" y="377.5">P16</text>
<text x="363.7" y="377.5">P22</text>
<text x="102.8" y="385.4">XRES</text>
<text x="300.4" y="385.4">P15</text>
<text x="363.7" y="385.4">P23</text>
<text x="712.3" y="385.4">VCC</text>
<text x="300.4" y="393.3">P14</text>
<text x="300.4" y="401.2">P13</text>
<text x="300.4" y="409.1">P12</text>
<text x="300.4" y="417">P11</text>
<text x="403.9" y="424.9">VCC</text>
<text x="205.6" y="440.7">P11A</text>
<text x="189.8" y="456.5">P10A</text>
<text x="317" y="456.5">VCC</text>
<text x="158.8" y="559.2">VCC</text>
<text x="222.1" y="559.2">VCC</text>
</g>
<g font-size="7" fill="#000080">
<text x="483.1" y="44.9">C1</text>
<text x="237.2" y="53.6">TP2</text>
<text x="347.9" y="53.6">TP3</text>
<text x="481.5" y="52">0.1uF,16V</text>
<text x="569.3" y="53.6">U1</text>
<text x="600.9" y="53.6">C11</text>
<text x="221.4" y="61.5">DNP</text>
<text x="585.1" y="61.5">10uF,16V</text>
<text x="363.7" y="69.4">DNP</text>
<text x="466.5" y="69.4">C2</text>
<text x="133.6" y="74.1">R11</text>
<text x="395.3" y="77.3">J13</text>
<text x="458.6" y="77.3">0.47uF,16V</text>
<text x="133.6" y="88.4">0</text>
<text x="629.3" y="84.4">C3</text>
<text x="189" y="93.9">D1</text>
<text x="627.8" y="91.5">0.1uF,16V</text>
<text x="314.7" y="101">R12</text>
<text x="35.6" y="103.4">J10</text>
<text x="213.5" y="108.9">C8</text>
<text x="313.9" y="108.1">249</text>
<text x="364.5" y="108.1">C7</text>
<text x="63.3" y="116.8">J12</text>
<text x="197.7" y="116.8">10uF,16V</text>
<text x="364.5" y="116">22uF,10V</text>
<text x="76.7" y="129.4">-</text>
<text x="260.9" y="126.3">U3</text>
<text x="710.8" y="131.8">J1</text>
<text x="77.5" y="143.7">+</text>
<text x="395.3" y="140.5">JP1</text>
<text x="710" y="138.9">DB9-F</text>
<text x="267.2" y="156.3">R13</text>
<text x="298.9" y="156.3">R14</text>
<text x="266.4" y="163.4">750</text>
<text x="298.1" y="163.4">887</text>
<text x="395.3" y="172.1">DNP</text>
<text x="474.4" y="172.1">C4</text>
<text x="621.4" y="171.3">C5</text>
<text x="619.9" y="178.4">0.47uF,16V</text>
<text x="332.1" y="180">JP3</text>
<text x="395.3" y="180">JP2</text>
<text x="474.4" y="180">0.47uF,16V</text>
<text x="593" y="203.7">J5</text>
<text x="395.3" y="211.6">DNP</text>
<text x="284.6" y="227.4">Install jumper for 3.3 Volt operation</text>
<text x="221.4" y="246.4">C6</text>
<text x="221.4" y="254.3">0.1uF,16V</text>
<text x="138.4" y="266.9">U2</text>
<text x="355.8" y="264.5">R6</text>
<text x="474.4" y="274.8">J9</text>
<text x="67.2" y="282.7">J6</text>
<text x="308.3" y="282.7">J7</text>
<text x="553.4" y="298.5">R7</text>
<text x="706.8" y="344.3">S1</text>
<text x="332.1" y="361.7">J8</text>
<text x="45.9" y="369.6">R10</text>
<text x="567.7" y="369.6">R2</text>
<text x="599.3" y="369.6">R3</text>
<text x="634.9" y="369.6">R4</text>
<text x="670.5" y="369.6">R5</text>
<text x="45.1" y="376.7">330</text>
<text x="566.9" y="376.7">1K</text>
<text x="598.5" y="376.7">1K</text>
<text x="634.1" y="376.7">1K</text>
<text x="669.7" y="376.7">1K</text>
<text x="71.2" y="390.2">S2</text>
<text x="67.2" y="417">Reset</text>
<text x="490.2" y="417">Small Breadboard</text>
<text x="264.9" y="426.5">R8</text>
<text x="98" y="432.8">TP4</text>
<text x="482.3" y="432.8">J2</text>
<text x="98" y="440.7">DNP</text>
<text x="417.5" y="460.5">R1</text>
<text x="498.1" y="460.5">Bread Board</text>
<text x="347.9" y="464.4">J11</text>
<text x="416.7" y="467.6">1K</text>
<text x="268.8" y="469.9">R9</text>
<text x="94.9" y="480.2">J14</text>
<text x="26.9" y="515">TP6 TP1 TP5</text>
<text x="429.3" y="515">LED5</text>
<text x="431.7" y="522.9">Red</text>
<text x="138.4" y="530.8">C9</text>
<text x="189" y="531.6">Y1</text>
<text x="241.1" y="530.8">C10</text>
<text x="94.9" y="535.5">DNP</text>
<text x="138.4" y="538.7">100pF</text>
<text x="241.1" y="538.7">12pF</text>
<text x="188.2" y="541.1">32kHz</text>
<text x="138.4" y="546.6">DNP</text>
<text x="189" y="547.4">DNP</text>
<text x="241.1" y="546.6">DNP</text>
</g>
<g font-size="7">
<text x="69.6" y="77.3">1</text>
<text x="251.1" y="77.3">3</text>
<text x="314.7" y="77.3">4</text>
<text x="266.4" y="81.3">Vin</text>
<text x="288.9" y="81.3">Vout</text>
<text x="69.6" y="85.2">3</text>
<text x="410" y="89.2">1</text>
<text x="527.8" y="85.2">4</text>
<text x="543.2" y="89.2">C2+</text>
<text x="567.4" y="89.2">C1+</text>
<text x="591.4" y="85.2">1</text>
<text x="69.6" y="93.1">2</text>
<text x="410" y="97.1">2</text>
<text x="527.8" y="101">5</text>
<text x="591.4" y="101">3</text>
<text x="670.1" y="101">1</text>
<text x="410" y="105">3</text>
<text x="543.2" y="105">C2-</text>
<text x="569.2" y="105">C1-</text>
<text x="410" y="112.9">4</text>
<text x="670.1" y="108.9">6</text>
<text x="524.3" y="116.8">12</text>
<text x="591.4" y="116.8">13</text>
<text x="670.1" y="116.8">2</text>
<text x="85.4" y="124.7">2</text>
<text x="527.8" y="124.7">9</text>
<text x="543.2" y="120.8">R1out</text>
<text x="566" y="120.8">R1in</text>
<text x="591.4" y="124.7">8</text>
<text x="670.1" y="124.7">7</text>
<text x="543.2" y="128.7">R2out</text>
<text x="566" y="128.7">R2in</text>
<text x="524.3" y="132.6">11</text>
<text x="543.2" y="136.6">T1in</text>
<text x="562.9" y="136.6">T1out</text>
<text x="591.4" y="132.6">14</text>
<text x="670.1" y="132.6">3</text>
<text x="85.4" y="140.5">1</text>
<text x="524.3" y="140.5">10</text>
<text x="591.4" y="140.5">7</text>
<text x="670.1" y="140.5">8</text>
<text x="543.2" y="144.5">T2in</text>
<text x="562.9" y="144.5">T2out</text>
<text x="670.1" y="148.4">4</text>
<text x="410" y="152.4">1</text>
<text x="410" y="160.3">2</text>
<text x="527.8" y="156.3">6</text>
<text x="543.2" y="160.3">V-</text>
<text x="570.5" y="160.3">V+</text>
<text x="591.4" y="156.3">2</text>
<text x="670.1" y="156.3">9</text>
<text x="670.1" y="164.2">5</text>
<text x="337.6" y="191.9">1</text>
<text x="410" y="191.9">1</text>
<text x="337.6" y="199.8">2</text>
<text x="410" y="199.8">2</text>
<text x="464.6" y="282.7">1</text>
<text x="479.9" y="286.7">Vss</text>
<text x="148.3" y="290.6">1</text>
<text x="227.7" y="290.6">5</text>
<text x="464.6" y="290.6">2</text>
<text x="70.1" y="294.6">8</text>
<text x="144.8" y="298.5">27</text>
<text x="163.7" y="294.6">P07</text>
<text x="204.9" y="294.6">P27</text>
<text x="227.7" y="298.5">23</text>
<text x="306" y="294.6">8</text>
<text x="464.6" y="298.5">3</text>
<text x="479.9" y="294.6">Vdd</text>
<text x="70.1" y="302.5">7</text>
<text x="163.7" y="302.5">P06</text>
<text x="190.3" y="302.5">Vref/P26</text>
<text x="306" y="302.5">7</text>
<text x="479.9" y="302.5">Vo</text>
<text x="70.1" y="310.4">6</text>
<text x="148.3" y="306.4">2</text>
<text x="163.7" y="310.4">P05</text>
<text x="204.9" y="310.4">P25</text>
<text x="227.7" y="306.4">6</text>
<text x="306" y="310.4">6</text>
<text x="464.6" y="306.4">4</text>
<text x="479.9" y="310.4">RS</text>
<text x="144.8" y="314.3">26</text>
<text x="227.7" y="314.3">22</text>
<text x="464.6" y="314.3">5</text>
<text x="70.1" y="318.3">5</text>
<text x="148.3" y="322.2">3</text>
<text x="163.7" y="318.3">P04</text>
<text x="182.8" y="318.3">AGND/P24</text>
<text x="227.7" y="322.2">7</text>
<text x="306" y="318.3">5</text>
<text x="464.6" y="322.2">6</text>
<text x="479.9" y="318.3">R/W</text>
<text x="70.1" y="326.2">4</text>
<text x="163.7" y="326.2">P03</text>
<text x="204.9" y="326.2">P23</text>
<text x="306" y="326.2">4</text>
<text x="479.9" y="326.2">E</text>
<text x="70.1" y="334.1">3</text>
<text x="144.8" y="330.1">25</text>
<text x="163.7" y="334.1">P02</text>
<text x="204.9" y="334.1">P22</text>
<text x="227.7" y="330.1">21</text>
<text x="306" y="334.1">3</text>
<text x="464.6" y="330.1">7</text>
<text x="479.9" y="334.1">D0</text>
<text x="70.1" y="342">2</text>
<text x="148.3" y="338">4</text>
<text x="163.7" y="342">P01</text>
<text x="204.9" y="342">P21</text>
<text x="227.7" y="338">8</text>
<text x="306" y="342">2</text>
<text x="464.6" y="338">8</text>
<text x="479.9" y="342">D1</text>
<text x="144.8" y="345.9">24</text>
<text x="227.7" y="345.9">20</text>
<text x="464.6" y="345.9">9</text>
<text x="70.1" y="349.9">1</text>
<text x="163.7" y="349.9">P00</text>
<text x="204.9" y="349.9">P20</text>
<text x="306" y="349.9">1</text>
<text x="461.1" y="353.8">10</text>
<text x="479.9" y="349.9">D2</text>
<text x="479.9" y="357.8">D3</text>
<text x="461.1" y="361.7">11</text>
<text x="479.9" y="365.7">D4</text>
<text x="148.3" y="369.6">9</text>
<text x="227.7" y="369.6">10</text>
<text x="461.1" y="369.6">12</text>
<text x="163.7" y="373.6">SMP</text>
<text x="204.9" y="373.6">P17</text>
<text x="227.7" y="377.5">18</text>
<text x="329.7" y="373.6">8</text>
<text x="461.1" y="377.5">13</text>
<text x="479.9" y="373.6">D5</text>
<text x="204.9" y="381.5">P16</text>
<text x="329.7" y="381.5">7</text>
<text x="479.9" y="381.5">D6</text>
<text x="144.8" y="385.4">19</text>
<text x="163.7" y="389.4">Xres</text>
<text x="204.9" y="389.4">P15</text>
<text x="227.7" y="385.4">11</text>
<text x="329.7" y="389.4">6</text>
<text x="461.1" y="385.4">14</text>
<text x="479.9" y="389.4">D7</text>
<text x="227.7" y="393.3">17</text>
<text x="53.4" y="401.2">2</text>
<text x="93.3" y="401.2">1</text>
<text x="204.9" y="397.3">P14</text>
<text x="227.7" y="401.2">12</text>
<text x="329.7" y="397.3">5</text>
<text x="204.9" y="405.2">P13</text>
<text x="329.7" y="405.2">4</text>
<text x="204.9" y="413.1">P12</text>
<text x="227.7" y="409.1">16</text>
<text x="329.7" y="413.1">3</text>
<text x="329.7" y="421">2</text>
<text x="329.7" y="428.9">1</text>
<text x="353.4" y="476.3">1</text>
<text x="353.4" y="484.2">2</text>
<text x="100.4" y="492.1">1</text>
<text x="353.4" y="492.1">3</text>
<text x="100.4" y="500">2</text>
<text x="353.4" y="500">4</text>
<text x="100.4" y="507.9">3</text>
<text x="353.4" y="507.9">5</text>
<text x="100.4" y="515.8">4</text>
<text x="462.5" y="519.7">Title</text>
<text x="100.4" y="523.7">5</text>
<text x="462.5" y="543.4">Size</text>
<text x="502.1" y="543.4">Number</text>
<text x="660.2" y="543.4">Revision</text>
<text x="466.5" y="555.3">A</text>
<text x="462.5" y="567.1">Date:</text>
<text x="498.1" y="567.1">9/1/2006</text>
<text x="620.6" y="567.1">Sheet1 of 1</text>
<text x="462.5" y="575">File:</text>
<text x="498.1" y="575">C:\Documents and Settings\..\PSoCEval1_PDC-9286A.SchMark Hastings</text>
<text x="625.6" y="575">rawn By:</text>
</g>
<g font-size="6.9">
<text x="559.3" y="64.8" transform="rotate(-90 559.3 64.8)">16</text>
<text x="563.3" y="88.1" transform="rotate(-90 563.3 88.1)">Vcc</text>
<text x="286.6" y="97.2" transform="rotate(-90 286.6 97.2)">ADJ</text>
<text x="282.6" y="112.6" transform="rotate(-90 282.6 112.6)">1</text>
<text x="563.3" y="168.3" transform="rotate(-90 563.3 168.3)">Gnd</text>
<text x="559.3" y="187.2" transform="rotate(-90 559.3 187.2)">15</text>
<text x="602.8" y="223.6" transform="rotate(-90 602.8 223.6)">1</text>
<text x="610.7" y="223.6" transform="rotate(-90 610.7 223.6)">2</text>
<text x="618.6" y="223.6" transform="rotate(-90 618.6 223.6)">3</text>
<text x="626.5" y="223.6" transform="rotate(-90 626.5 223.6)">4</text>
<text x="634.4" y="223.6" transform="rotate(-90 634.4 223.6)">5</text>
<text x="642.3" y="223.6" transform="rotate(-90 642.3 223.6)">6</text>
<text x="650.3" y="223.6" transform="rotate(-90 650.3 223.6)">7</text>
<text x="658.2" y="223.6" transform="rotate(-90 658.2 223.6)">8</text>
<text x="666.1" y="223.6" transform="rotate(-90 666.1 223.6)">9</text>
<text x="674" y="223.6" transform="rotate(-90 674 223.6)">10</text>
<text x="681.9" y="223.6" transform="rotate(-90 681.9 223.6)">11</text>
<text x="179.8" y="278.1" transform="rotate(-90 179.8 278.1)">28</text>
<text x="183.8" y="301.4" transform="rotate(-90 183.8 301.4)">Vcc</text>
<text x="717.5" y="325.5" transform="rotate(-90 717.5 325.5)">2</text>
<text x="717.5" y="365.4" transform="rotate(-90 717.5 365.4)">1</text>
<text x="168" y="421.1" transform="rotate(-90 168 421.1)">Vss</text>
<text x="183.8" y="421.1" transform="rotate(-90 183.8 421.1)">Xout/Sdata/P10</text>
<text x="199.6" y="421.1" transform="rotate(-90 199.6 421.1)">Xin/Sclk/P11</text>
<text x="164" y="440.1" transform="rotate(-90 164 440.1)">14</text>
<text x="179.8" y="440.1" transform="rotate(-90 179.8 440.1)">15</text>
<text x="195.6" y="440.1" transform="rotate(-90 195.6 440.1)">13</text>
</g>
<g font-size="6.9" fill="#000080">
<text x="580.1" y="344.1" transform="rotate(-90 580.1 344.1)">Red</text>
<text x="592" y="347.7" transform="rotate(-90 592 347.7)">LED1</text>
<text x="611.8" y="344.1" transform="rotate(-90 611.8 344.1)">Red</text>
<text x="623.6" y="347.7" transform="rotate(-90 623.6 347.7)">LED2</text>
<text x="643.4" y="344.1" transform="rotate(-90 643.4 344.1)">Red</text>
<text x="655.2" y="347.7" transform="rotate(-90 655.2 347.7)">LED3</text>
<text x="682.9" y="344.1" transform="rotate(-90 682.9 344.1)">Red</text>
<text x="694.8" y="347.7" transform="rotate(-90 694.8 347.7)">LED4</text>
<text x="373.8" y="511.9" transform="rotate(-90 373.8 511.9)">ISSP Connector</text>
</g>
<text font-size="6.9" fill="#800000" x="310.4" y="434.5" transform="rotate(90 310.4 434.5)">P10</text>
</svg>
